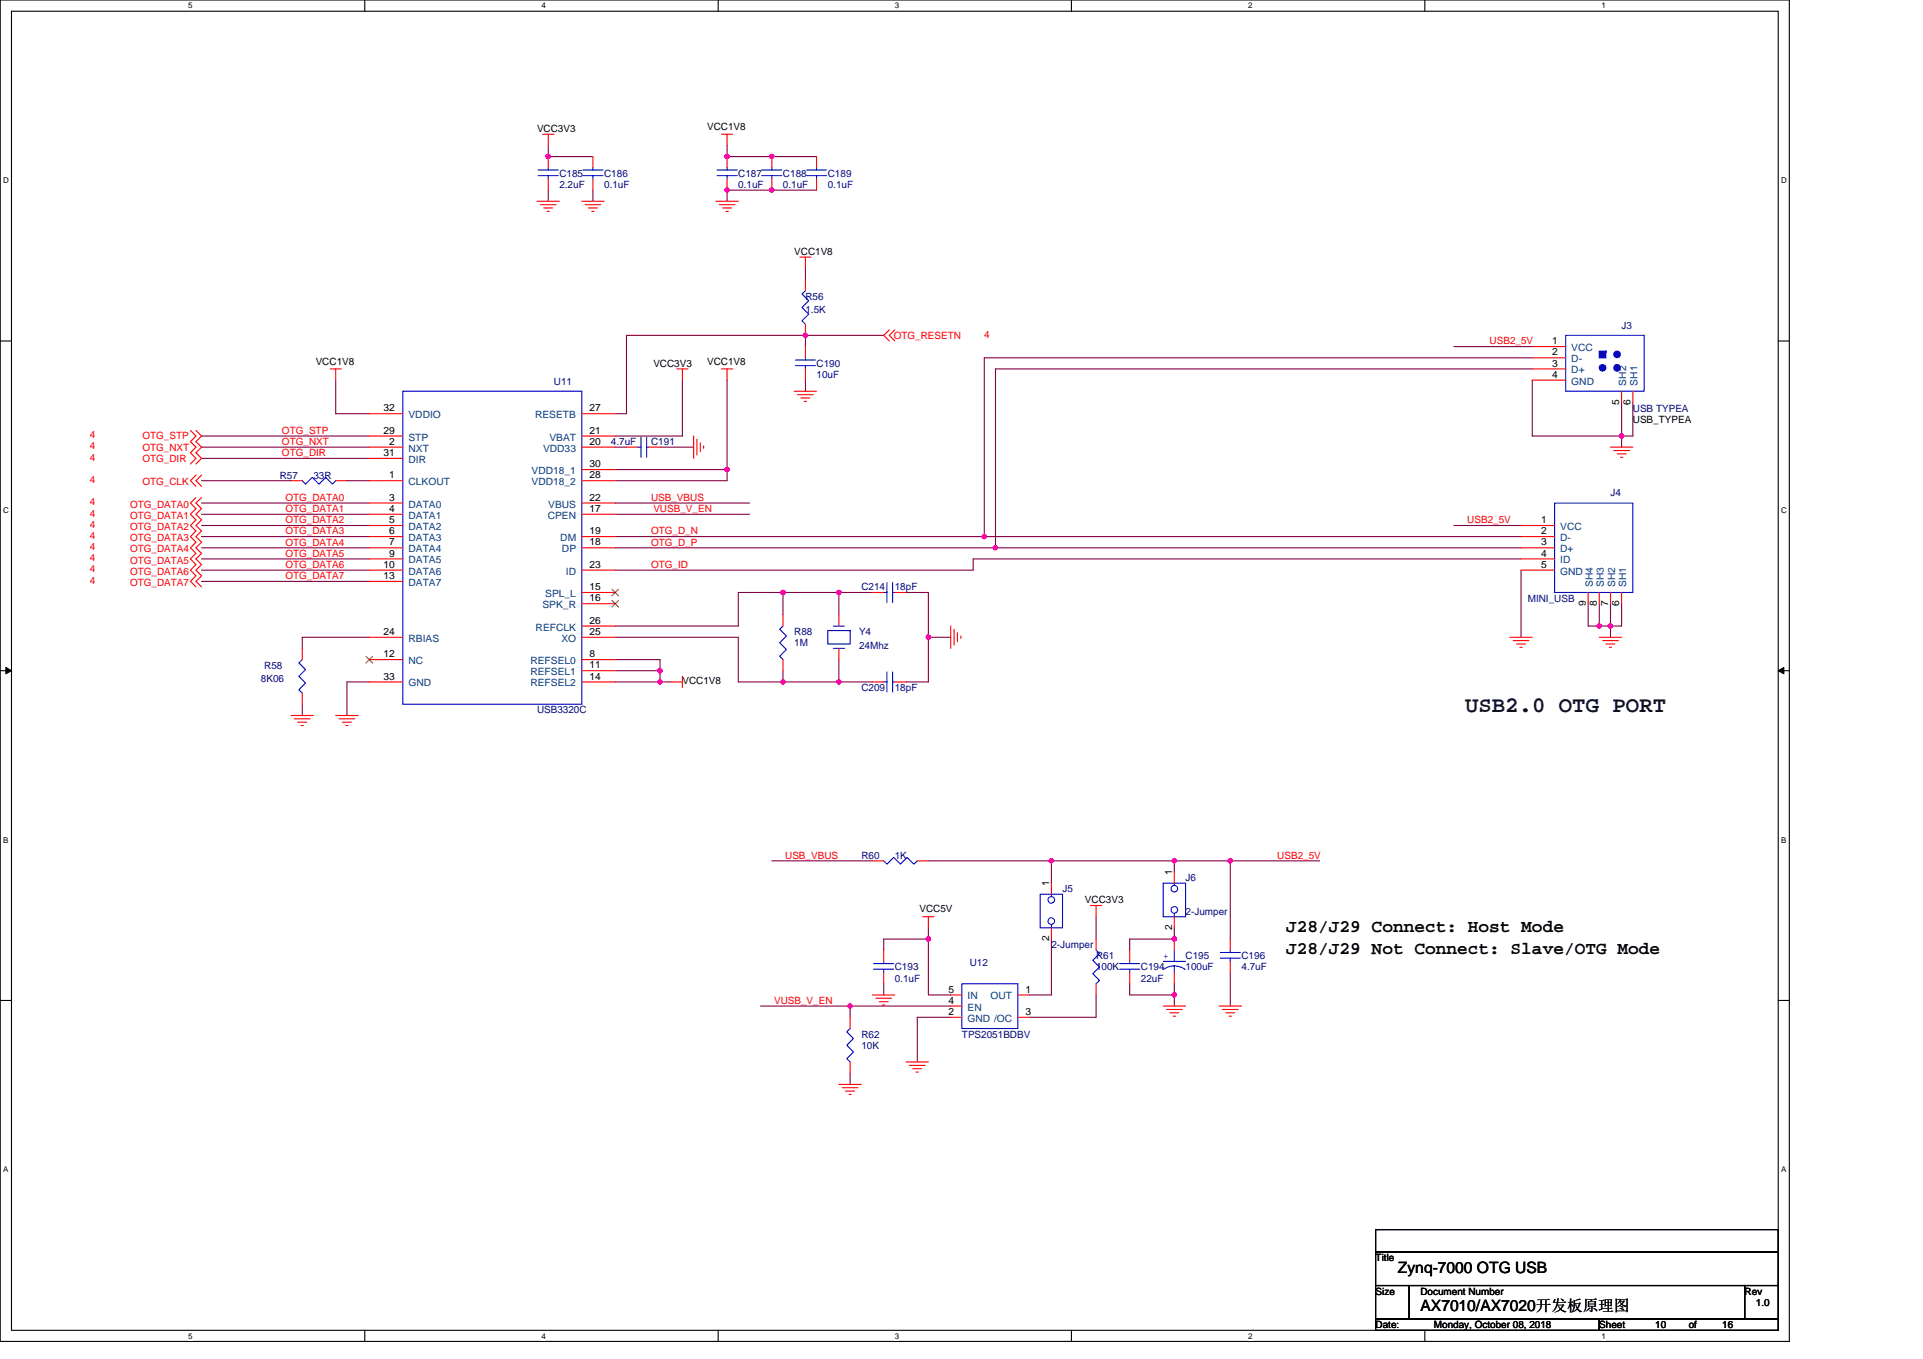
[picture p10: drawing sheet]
<svg xmlns="http://www.w3.org/2000/svg" width="297mm" height="210mm" viewBox="0 0 297 210" stroke-linecap="round" stroke-linejoin="round" font-family="sans-serif">
<path d="M0 0h276.4v207.3h-276.4zM1.8 1.7h272.9v203.8h-272.9z" fill="none" stroke="#000" stroke-width=".17"/>
<g fill="#fff">
<path d="M29.1 .2h.6v1.4h-.6z"/>
<path d="M29.1 205.7h.6v1.4h-.6z"/>
</g>
<path d="M56.3 0v1.7M56.3 205.5v1.8" fill="none" stroke="#000" stroke-width=".17"/>
<g fill="#fff">
<path d="M83.6 .2h.7v1.4h-.7z"/>
<path d="M83.6 205.7h.7v1.4h-.7z"/>
</g>
<path d="M110.9 0v1.7M110.9 205.5v1.8" fill="none" stroke="#000" stroke-width=".17"/>
<g fill="#fff">
<path d="M138.2 .2h.7v1.4h-.7z"/>
<path d="M138.2 205.7h.7v1.4h-.7z"/>
</g>
<path d="M165.5 0v1.7M165.5 205.5v1.8" fill="none" stroke="#000" stroke-width=".17"/>
<g fill="#fff">
<path d="M192.8 .2h.6v1.4h-.6z"/>
<path d="M192.8 205.7h.6v1.4h-.6z"/>
</g>
<path d="M220.1 0v1.7M220.1 205.5v1.8" fill="none" stroke="#000" stroke-width=".17"/>
<g fill="#fff">
<path d="M247.4 .2h.6v1.4h-.6z"/>
<path d="M247.4 205.7h.6v1.4h-.6z"/>
<path d="M.5 27.2h.8v1.4h-.8z"/>
<path d="M275.1 27.2h.9v1.4h-.9z"/>
<path d="M.5 78.1h.8v1.4h-.8z"/>
<path d="M275.1 78.1h.9v1.4h-.9z"/>
</g>
<path d="M0 52.7h1.8M274.7 52.7h1.7" fill="none" stroke="#000" stroke-width=".17"/>
<g fill="#fff">
<path d="M.5 129.1h.8v1.4h-.8z"/>
<path d="M275.1 129.1h.8v1.4h-.8z"/>
</g>
<path d="M0 103.6h1.8M274.7 103.6h1.7" fill="none" stroke="#000" stroke-width=".17"/>
<path d="M.9 103.1l.9 .5-.9 .5zM274.7 103.6l.8-.5v1z" fill="#000" stroke="#000" stroke-width=".15"/>
<g fill="#fff">
<path d="M.5 180h.8v1.4h-.8z"/>
<path d="M275.1 180h.8v1.4h-.8z"/>
</g>
<path d="M0 154.6h1.8M274.7 154.6h1.7M212.5 190h62.2v3.5h-62.2zM212.5 193.5h62.2v5.1h-62.2zM212.5 198.6h5.2v5.2h-5.2zM217.7 198.6h51.8v5.2h-51.8zM269.5 198.6h5.2v5.2h-5.2zM212.5 203.8h34.5v1.7h-34.5zM247 203.8h27.7v1.7h-27.7z" fill="none" stroke="#000" stroke-width=".17"/>
<g fill="none" stroke="#800040" stroke-width=".17">
<path d="M84.7 22.5v1.7h6.9M84.7 29.4v1.7M91.6 29.4v1.7M112.3 22.5v1.7h13.8M126.1 29.4h-13.8v1.7M51.9 58.7v5.2h5.1M105.4 58.7v8.7h-10.4M112.3 58.7v13.9M124.4 41.5v1.7M124.4 51.8h-27.6v12.1h-1.8M124.4 58.7v1.8M124.4 51.8v1.8"/>
<path d="M124.4 51.8h12.1M224.6 53.6h12.1M236.7 55.3h-84.7v27.6M236.7 57h-82.9v27.6M236.7 58.7v8.7h13.8M31.1 69.1h25.9M31.1 70.8h25.9M31.1 67.4h25.9M31.1 79.5h25.9M31.1 74.3h13.9M31.1 77.7h25.9M53.6 74.3h3.4"/>
<path d="M95 69.1h1.8M95 72.6h17.3M95 79.5h20.8M95 77.7h20.8M102 69.1h5.1M112.3 72.6v1.7h-17.3M250.5 67.4v1.7M250.5 62.2v5.2M252.2 62.2v5.2h-1.7M31.1 81.2h25.9M31.1 82.9h25.9M31.1 84.6h25.9"/>
<path d="M31.1 86.4h25.9M31.1 88.1h25.9M31.1 89.8h25.9M57 98.5h-10.3v1.7M95 82.9h57M95 98.5h19v6.9h6.9M95 84.6h58.8M120.9 91.5h8.7M120.9 95v-3.5h-6.9v5.2h-19M129.6 91.5h5.2M129.6 91.5v3.5M140 91.5h3.4v7"/>
<path d="M143.4 98.5v6.9h-3.4M143.4 98.5h3.5M152 82.9h82.9M153.8 84.6h81.1M224.6 81.2h10.3M234.9 86.4h-84.6v1.7h-55.3M234.9 88.1v10.4M245.3 93.3v3.4h1.7M247 93.3v3.4M247 96.7h1.8M248.8 93.3v3.4M248.8 96.7v1.8"/>
<path d="M250.5 93.3v3.4h-1.7M46.7 108.8v1.8M57 105.4h-3.4v5.2M95 103.6h7M95 105.4h7M95 101.9h7v1.7M102 103.6v1.8M102 105.4h1.7M120.9 103.6v1.8M120.9 105.4h8.7M129.6 105.4h5.2M129.6 101.9v3.5"/>
<path d="M119.2 133h15.6M143.4 133h19M162.4 133h19v1.7M162.4 133v3.5M181.4 133h8.6v12.1M190 133h13.9M117.5 155.4h13.8v1.8M131.3 155.4h15.6M136.5 152v1.7M143.4 145.1v8.6h3.5M143.4 145.1h-6.9v1.7M143.4 143.4v1.7"/>
<path d="M146.9 157.2h-5.2v6.9M162.4 145.1v8.6h-3.4M169.3 153.7v3.5h-10.3M169.3 141.6v3.5M174.5 152v1.7h6.9M181.4 152v1.7M181.4 143.4v1.7h-6.9v1.7M181.4 153.7v1.7M190 150.3v5.1M131.3 165.8v1.8"/>
</g>
<g fill="#f0f" stroke="#f0f" stroke-width=".17">
<circle cx="84.7" cy="24.2" r=".34"/>
<circle cx="119.2" cy="29.4" r=".34"/>
<circle cx="112.3" cy="29.4" r=".34"/>
<circle cx="119.2" cy="24.2" r=".34"/>
<circle cx="112.3" cy="24.2" r=".34"/>
<circle cx="112.3" cy="72.5" r=".34"/>
<circle cx="124.4" cy="51.8" r=".34"/>
<circle cx="247" cy="96.7" r=".33"/>
<circle cx="153.8" cy="84.6" r=".34"/>
<circle cx="250.5" cy="67.3" r=".34"/>
<circle cx="248.8" cy="96.7" r=".33"/>
<circle cx="101.9" cy="105.4" r=".33"/>
<circle cx="101.9" cy="103.6" r=".34"/>
<circle cx="143.4" cy="145.1" r=".34"/>
<circle cx="190" cy="133" r=".34"/>
<circle cx="181.4" cy="133" r=".34"/>
<circle cx="131.3" cy="155.4" r=".34"/>
<circle cx="162.4" cy="133" r=".34"/>
<circle cx="181.4" cy="145.1" r=".34"/>
<circle cx="181.4" cy="153.7" r=".34"/>
<circle cx="152" cy="82.9" r=".34"/>
<circle cx="143.4" cy="98.4" r=".34"/>
<circle cx="129.6" cy="105.4" r=".33"/>
<circle cx="120.9" cy="105.4" r=".33"/>
<circle cx="129.6" cy="91.5" r=".34"/>
<circle cx="120.9" cy="91.5" r=".34"/>
</g>
<g fill="none" stroke="#f00" stroke-width=".17">
<path d="M82.9 31.1h3.5M83.5 31.6h2.4M83.8 20.7h1.8M84 32.1h1.4M84.5 32.7h.4M84.7 20.7v1.8M84.7 24.2v1.7M84.7 27.6v1.8M89.9 31.1h3.4M90.4 31.6h2.4M90.9 32.1h1.4M91.4 32.7h.4"/>
<path d="M91.6 24.2v1.7M91.6 27.6v1.8M110.6 31.1h3.4M111.1 31.6h2.4M111.5 20.7h1.7M111.6 32.1h1.4M112.1 32.7h.4M112.3 20.7v1.8M112.3 24.2v1.7M112.3 27.6v1.8M119.2 24.2v1.7M119.2 27.6v1.8"/>
<path d="M123.5 39.7h1.8M124.4 39.7v1.8M126.1 24.2v1.7M126.1 27.6v1.8M51 57h1.7M51.9 57v1.7M104.5 57h1.8M105.4 57v1.7M111.5 57h1.7M112.3 57v1.7M124.4 53.6v1.7M124.4 57v1.7"/>
<path d="M124.4 50.1v1.7M124.4 43.2v1.7M137.4 51l-.9 .8 .9 .9M138.2 51l-.8 .8 .8 .9M236.7 53.6h5.1M236.7 55.3h5.1M236.7 57h5.1M236.7 58.7h5.1M29.4 66.5l.9 .9-.9 .8 .9 .9-.9 .9 .9 .8-.9 .9M30.3 76.9l-.9 .8 .9 .9-.9 .9 .9 .8-.9 .9 .9 .8-.9 .9 .9 .9-.9 .8 .9 .9-.9 .9 .9 .8-.9 .9 .9 .9-.9 .8 .9 .9M30.3 73.4l-.9 .9 .9 .8M30.3 66.5l.8 .9-.8 .8 .8 .9-.8 .9 .8 .8-.8 .9"/>
<path d="M31.1 76.9l-.8 .8 .8 .9-.8 .9 .8 .8-.8 .9 .8 .8-.8 .9 .8 .9-.8 .8 .8 .9-.8 .9 .8 .8-.8 .9 .8 .9-.8 .8 .8 .9M31.1 73.4l-.8 .9 .8 .8M45 74.3h1.7M51.9 74.3h1.7M57 74.3h5.2M57 77.7h5.2M57 79.5h5.2M57 70.8h5.2M57 69.1h5.2M57 67.4h5.2M57 63.9h5.2M89.9 63.9h5.1"/>
<path d="M89.9 67.4h5.1M89.9 69.1h5.1M89.9 74.3h5.1M89.9 72.6h5.1M89.9 79.5h5.1M89.9 77.7h5.1M96.8 69.1h1.7M100.2 69.1h1.8M107.1 67.4v3.4M107.7 67.9v2.4M108.2 68.4v1.4M108.7 68.9v.4"/>
<path d="M122.7 60.5h3.4M123.2 61h2.4M123.7 61.5h1.4M124.2 62h.4M248.8 69.1h3.4M249.3 69.6h2.4M249.8 70.1h1.4M250.3 70.7h.4M250.5 60.5v1.7M252.2 60.5v1.7M57 81.2h5.2M57 82.9h5.2"/>
<path d="M57 84.6h5.2M57 86.4h5.2M57 88.1h5.2M57 89.8h5.2M57 98.5h5.2M89.9 88.1h5.1M89.9 84.6h5.1M89.9 82.9h5.1M89.9 96.7h5.1M89.9 91.5h5.1M89.9 93.3h5.1M89.9 98.5h5.1"/>
<path d="M120.9 95v1.7M129.6 95v1.7M134.8 91.5h1.7M138.2 91.5h1.8M146.9 96.7v3.5M147.4 97.2v2.5M147.9 97.8v1.3M148.4 98.3v.3M233.2 98.5h3.5M233.7 99h2.5M234.2 99.5h1.4M234.9 81.2h5.2"/>
<path d="M234.9 82.9h5.2M234.9 84.6h5.2M234.9 86.4h5.2M234.9 88.1h5.2M245.3 91.5v1.8M247 91.5v1.8M247 98.5h3.5M247.6 99h2.4M248.1 99.5h1.3M248.8 91.5v1.8M250.5 91.5v1.8M45 110.6h3.4"/>
<path d="M45.5 111.1h2.4M46 111.6h1.4M46.5 112.1h.4M46.7 107.1v1.7M46.7 100.2v1.7M51.9 110.6h3.4M52.4 111.1h2.4M52.9 111.6h1.4M53.4 112.1h.4M57 105.4h5.2M57 101.9h5.2M89.9 103.6h5.1"/>
<path d="M89.9 105.4h5.1M89.9 101.9h5.1M103.7 105.4h1.7M105.4 104.5v1.7M120.9 101.9v1.7M129.6 100.2v1.7M134.8 105.4h1.7M138.2 105.4h1.8M234.8 100h.3M248.6 100h.3M134.8 133h1.7M141.7 133h1.7"/>
<path d="M162.4 136.5v1.7M168.4 139.9h1.8M169.3 139.9v1.7M181.4 134.7v1.8M131.3 157.2v1.7M134.8 153.7h3.4M135.3 154.2h2.4M135.8 154.8h1.4M136.3 155.3h.4M136.5 146.8v1.7M136.5 150.3v1.7M142.5 141.6h1.8"/>
<path d="M143.4 141.6v1.8M146.9 153.7h1.7M146.9 155.4h1.7M146.9 157.2h1.7M157.2 157.2h1.8M157.2 153.7h1.8M162.4 143.4v1.7M169.3 145.1v1.7M169.3 152v1.7M174.5 146.8v1.7M174.5 150.3v1.7M179.7 155.4h3.4"/>
<path d="M180.2 156h2.4M180.7 156.5h1.4M181.2 157h.4M181.4 145.1v1.7M181.4 150.3v1.7M181.4 141.6v1.8M188.3 155.4h3.5M188.8 156h2.5M189.4 156.5h1.3M189.9 157h.3M190 145.1v1.7M190 148.5v1.8"/>
<path d="M129.6 167.6h3.5M130.1 168.1h2.4M130.6 168.6h1.4M131.1 169.1h.4M131.3 164.1v1.7M140 164.1h3.4M140.5 164.6h2.4M141 165.1h1.4M141.5 165.7h.4"/>
</g>
<g fill="none" stroke="#00f" stroke-width=".17">
<path d="M83.1 27.1h3.1M83.1 26.3h3.1M84.7 25.9v.4M84.7 27.1v.5M90 27.1h3.2M90 26.3h3.2M91.6 25.9v.4M91.6 27.1v.5M110.8 27.1h3.1M110.8 26.3h3.1M112.3 25.9v.4M112.3 27.1v.5"/>
<path d="M117.7 27.1h3.1M117.7 26.3h3.1M119.2 25.9v.4M119.2 27.1v.5M124.6 27.1h3.1M124.6 26.3h3.1M126.1 25.9v.4M126.1 27.1v.5M122.8 56.5h3.2M122.8 55.6h3.2M124.4 55.3v.3M124.4 56.5v.5"/>
<path d="M124.4 44.9l-.5 .5 1 1.1-1 1 1 1-1 1.1 .5 .5M241.8 51.8h12.2v8.7h-12.2zM46.7 74.3l.5 .5 1-1 1.1 1 1-1 1 1 .6-.5M62.2 60.5h27.7v48.3h-27.7zM98.5 69.1h.5M99 67.5v3.2M99.9 67.5v3.2M99.9 69.1h.3M240.1 77.7h12.1v13.8h-12.1zM120.9 96.7l-.5 .5 1.1 1.1-1.1 1 1.1 1.1-1.1 1 .5 .5M127.9 97.4h3.4v2.1h-3.4zM128.7 96.7h1.7"/>
<path d="M136.5 91.5h.5M137 90v3.1M137.9 90v3.1M137.9 91.5h.3M46.7 101.9l-.5 .5 1 1.1-1 1 1 1-1 1.1 .5 .5M128.7 100.2h1.7M136.5 105.4h.5M137 103.8v3.1M137.9 103.8v3.1M137.9 105.4h.3M136.5 133l.5 .5 1-1 1.1 1 1-1 1.1 1 .5-.5M160.7 138.2h3.4v5.2h-3.4z"/>
<path d="M162.4 138.2v.3M162.7 139.4a.51 .51 0 0 0-.1-.8 .51 .51 0 0 0-.8 .4 .51 .51 0 0 0 .7 .5h.1M179.7 136.5h3.4v5.1h-3.4zM181.4 136.5v.3M181.7 137.7a.51 .51 0 0 0-.1-.8 .51 .51 0 0 0-.8 .4 .51 .51 0 0 0 .7 .5h.1M131.3 158.9l-.5 .5 1 1.1-1 1 1 1-1 1.1 .5 .5M134.9 149.8h3.1M134.9 148.9h3.1M136.5 148.5v.4M136.5 149.8v.5M148.6 152h8.6v6.9h-8.6zM162.4 142.9v.5"/>
<path d="M162.7 142.7a.51 .51 0 0 0-.1-.8 .51 .51 0 0 0-.8 .4 .51 .51 0 0 0 .7 .5h.1M169.3 146.8l.5 .5-1 1.1 1 1-1 1.1 1 1-.5 .5M172.9 149.8h3.1M172.9 148.9h3.1M174.5 148.5v.4M174.5 149.8v.5M179.7 148.5h3.4M181.4 149.2l.7 .1 1 .5M181.4 149.2l-1.1 .2-.6 .4M181.4 149.2v1.1M181.4 146.8v1.7M181.4 141.1v.5"/>
<path d="M181.7 141a.51 .51 0 0 0-.1-.9 .51 .51 0 0 0-.8 .4 .51 .51 0 0 0 .7 .6l.1-.1M188.5 148h3.1M188.5 147.2h3.1M190 146.8v.4M190 148v.5"/>
</g>
<g fill="#00f" stroke="#00f" stroke-width=".17">
<path d="M247 54.3v1h1.1v-1z" fill-rule="evenodd"/>
<circle cx="249.8" cy="54.8" r=".51"/>
<circle cx="249.8" cy="56.8" r=".51"/>
<circle cx="247.5" cy="56.8" r=".51"/>
</g>
<path d="M94.5 91l1.1 1.1M94.5 92.8l1.1 1M95.5 91l-1 1.1M95.5 92.8l-1 1M56.5 101.4l1.1 1M57.5 101.4l-1 1" fill="none" stroke="#804000" stroke-width=".15"/>
<text font-size="3.5" fill="#000040" x="226.3" y="110">USB2.0 OTG PORT</text>
<g font-size="2.8">
<text x="198.7" y="143.9">J28/J29 Connect: Host Mode</text>
<text x="198.7" y="147.4">J28/J29 Not Connect: Slave/OTG Mode</text>
</g>
<g font-size="2.4">
<text x="215.9" y="196.7">Zynq-7000 OTG USB</text>
<text x="219.4" y="202.5">AX7010/AX7020开发板原理图</text>
</g>
<g font-size="1.5">
<text x="82.9" y="20.4">VCC3V3</text>
<text x="109.2" y="20.1">VCC1V8</text>
<text x="122.7" y="39.4">VCC1V8</text>
<text x="239.8" y="53.2">1</text>
<text x="48.8" y="56.3">VCC1V8</text>
<text x="100.9" y="56.7">VCC3V3</text>
<text x="109.2" y="56.3">VCC1V8</text>
<text x="239.8" y="54.9">2</text>
<text x="239.8" y="56.6">3</text>
<text x="239.8" y="58.4">4</text>
<text x="59.2" y="63.6">32</text>
<text x="91.1" y="63.6">27</text>
<text x="250.1" y="62.5" transform="rotate(-90 250.1 62.5)">5</text>
<text x="251.9" y="62.5" transform="rotate(-90 251.9 62.5)">6</text>
<text x="252.2" y="65.3">USB_TYPEA</text>
<text x="59.2" y="70.5">31</text>
<text x="59.2" y="67">29</text>
<text x="60.1" y="68.7">2</text>
<text x="91.1" y="68.7">20</text>
<text x="91.1" y="67">21</text>
<text x="60.1" y="73.9">1</text>
<text x="60.1" y="77.4">3</text>
<text x="91.1" y="73.9">28</text>
<text x="91.1" y="72.2">30</text>
<text x="91.1" y="77.4">22</text>
<text x="60.1" y="79.1">4</text>
<text x="60.1" y="80.8">5</text>
<text x="60.1" y="82.6">6</text>
<text x="91.1" y="79.1">17</text>
<text x="91.1" y="82.6">19</text>
<text x="238" y="80.8">1</text>
<text x="238" y="82.6">2</text>
<text x="59.2" y="87.7">10</text>
<text x="59.2" y="89.5">13</text>
<text x="60.1" y="84.3">7</text>
<text x="60.1" y="86">9</text>
<text x="91.1" y="87.7">23</text>
<text x="91.1" y="84.3">18</text>
<text x="238" y="84.3">3</text>
<text x="238" y="86">4</text>
<text x="238" y="87.7">5</text>
<text x="91.1" y="92.9">16</text>
<text x="91.1" y="91.2">15</text>
<text x="245" y="93.6" transform="rotate(-90 245 93.6)">9</text>
<text x="246.7" y="93.6" transform="rotate(-90 246.7 93.6)">8</text>
<text x="248.4" y="93.6" transform="rotate(-90 248.4 93.6)">7</text>
<text x="250.1" y="93.6" transform="rotate(-90 250.1 93.6)">6</text>
<text x="59.2" y="101.6">12</text>
<text x="59.2" y="98.1">24</text>
<text x="91.1" y="101.6">8</text>
<text x="91.1" y="96.4">26</text>
<text x="91.1" y="98.1">25</text>
<text x="59.2" y="105">33</text>
<text x="91.1" y="103.3">11</text>
<text x="91.1" y="105">14</text>
<text x="105.4" y="105.7">VCC1V8</text>
<text x="162" y="137" transform="rotate(-90 162 137)">1</text>
<text x="181" y="135.3" transform="rotate(-90 181 135.3)">1</text>
<text x="142" y="141">VCC5V</text>
<text x="167.6" y="139.6">VCC3V3</text>
<text x="181" y="143.7" transform="rotate(-90 181 143.7)">2</text>
<text x="162" y="145.5" transform="rotate(-90 162 145.5)">2</text>
<text x="146.5" y="153.4">5</text>
<text x="146.5" y="155.1">4</text>
<text x="158.4" y="153.4">1</text>
<text x="146.5" y="156.8">2</text>
<text x="158.4" y="156.8">3</text>
<text x="212.5" y="194.9">Title</text>
<text x="212.5" y="200">Size</text>
<text x="219.4" y="200">Document Number</text>
<text x="269.5" y="200">Rev</text>
<text x="271.2" y="201.8">1.0</text>
<text x="212.5" y="205.2">Date:</text>
<text x="221.5" y="205.2">Monday, October 08, 2018</text>
<text x="247" y="205.2">Sheet</text>
<text x="255.7" y="205.2">10</text>
<text x="260.9" y="205.2">of</text>
<text x="266" y="205.2">16</text>
</g>
<g font-size="1.5" fill="#000080">
<text x="86.4" y="27.3">C185</text>
<text x="86.4" y="29">2.2uF</text>
<text x="93.3" y="27.3">C186</text>
<text x="93.3" y="29">0.1uF</text>
<text x="114" y="27.3">C187</text>
<text x="114" y="29">0.1uF</text>
<text x="120.9" y="27.3">C188</text>
<text x="120.9" y="29">0.1uF</text>
<text x="127.9" y="27.3">C189</text>
<text x="127.9" y="29">0.1uF</text>
<text x="124.4" y="46.3">R56</text>
<text x="124.4" y="48.4">1.5K</text>
<text x="250.5" y="50.8">J3</text>
<text x="85.6" y="59.4">U11</text>
<text x="126.1" y="56.7">C190</text>
<text x="126.1" y="58.4">10uF</text>
<text x="252.2" y="63.6">USB TYPEA</text>
<text x="94.4" y="68.8">4.7uF</text>
<text x="100.6" y="68.8">C191</text>
<text x="43.2" y="74">R57</text>
<text x="48.4" y="74">33R</text>
<text x="248.8" y="76.7">J4</text>
<text x="133.1" y="91.2">C214</text>
<text x="138.2" y="91.2">18pF</text>
<text x="236" y="92.9">MINI_USB</text>
<text x="122.7" y="98.1">R88</text>
<text x="122.7" y="99.9">1M</text>
<text x="132.7" y="98.1">Y4</text>
<text x="132.7" y="100.2">24Mhz</text>
<text x="40.3" y="105.4">8K06</text>
<text x="40.8" y="103.3">R58</text>
<text x="133.1" y="106.8">C209</text>
<text x="138.2" y="106.8">18pF</text>
<text x="82.9" y="110.2">USB3320C</text>
<text x="133.1" y="132.7">R60</text>
<text x="138.2" y="132.7">1K</text>
<text x="164.1" y="137.9">J5</text>
<text x="183.1" y="136.1">J6</text>
<text x="183.1" y="141.3">2-Jumper</text>
<text x="138.2" y="149.9">C193</text>
<text x="149.8" y="149.2">U12</text>
<text x="162.4" y="146.5">2-Jumper</text>
<text x="169.3" y="148.2">R61</text>
<text x="169.3" y="149.9">100K</text>
<text x="176.2" y="149.9">C194</text>
<text x="183.1" y="148.2">C195</text>
<text x="183.1" y="149.9">100uF</text>
<text x="191.8" y="148.2">C196</text>
<text x="191.8" y="149.9">4.7uF</text>
<text x="138.2" y="151.7">0.1uF</text>
<text x="176.2" y="151.7">22uF</text>
<text x="133.1" y="160.3">R62</text>
<text x="148.6" y="160.3">TPS2051BDBV</text>
<text x="133.1" y="162">10K</text>
</g>
<g font-size="1.5" fill="#f00">
<text x="138" y="52.4">OTG_RESETN</text>
<text x="152" y="52.2">4</text>
<text x="230.1" y="53.2">USB2_5V</text>
<text x="13.9" y="71.2">4</text>
<text x="13.9" y="67.7">4</text>
<text x="13.9" y="69.4">4</text>
<text x="22" y="71.4">OTG_DIR</text>
<text x="22" y="67.9">OTG_STP</text>
<text x="22" y="69.6">OTG_NXT</text>
<text x="43.6" y="68.7">OTG_NXT</text>
<text x="43.6" y="70.5">OTG_DIR</text>
<text x="43.6" y="67">OTG_STP</text>
<text x="13.9" y="74.6">4</text>
<text x="22" y="75">OTG_CLK</text>
<text x="44.1" y="77.4">OTG_DATA0</text>
<text x="100.6" y="77.4">USB_VBUS</text>
<text x="13.9" y="78.1">4</text>
<text x="13.9" y="79.8">4</text>
<text x="13.9" y="81.6">4</text>
<text x="13.9" y="83.3">4</text>
<text x="20.1" y="78.4">OTG_DATA0</text>
<text x="20.1" y="80.2">OTG_DATA1</text>
<text x="20.1" y="81.9">OTG_DATA2</text>
<text x="20.1" y="83.6">OTG_DATA3</text>
<text x="44.1" y="79.1">OTG_DATA1</text>
<text x="44.1" y="80.9">OTG_DATA2</text>
<text x="44.1" y="82.6">OTG_DATA3</text>
<text x="100.6" y="82.6">OTG_D_N</text>
<text x="100.9" y="79.1">VUSB_V_EN</text>
<text x="226.6" y="80.9">USB2_5V</text>
<text x="13.9" y="85">4</text>
<text x="13.9" y="86.7">4</text>
<text x="13.9" y="88.5">4</text>
<text x="20.1" y="85.3">OTG_DATA4</text>
<text x="20.1" y="87.1">OTG_DATA5</text>
<text x="20.1" y="88.8">OTG_DATA6</text>
<text x="44.1" y="84.3">OTG_DATA4</text>
<text x="44.1" y="86">OTG_DATA5</text>
<text x="44.1" y="87.8">OTG_DATA6</text>
<text x="44.1" y="89.5">OTG_DATA7</text>
<text x="100.6" y="87.8">OTG_ID</text>
<text x="100.6" y="84.3">OTG_D_P</text>
<text x="13.9" y="90.2">4</text>
<text x="20.1" y="90.5">OTG_DATA7</text>
<text x="121.3" y="132.7">USB_VBUS</text>
<text x="197.3" y="132.7">USB2_5V</text>
<text x="119.6" y="155.1">VUSB_V_EN</text>
</g>
<g font-size="1.5" fill="#004080">
<text x="242.7" y="54.3">VCC</text>
<text x="242.7" y="56">D-</text>
<text x="242.7" y="57.7">D+</text>
<text x="242.7" y="59.4">GND</text>
<text x="251.2" y="59.6" transform="rotate(-90 251.2 59.6)">SH2</text>
<text x="252.9" y="59.6" transform="rotate(-90 252.9 59.6)">SH1</text>
<text x="63.1" y="64.6">VDDIO</text>
<text x="82.7" y="64.6">RESETB</text>
<text x="63.1" y="71.5">DIR</text>
<text x="63.1" y="69.8">NXT</text>
<text x="63.1" y="68.1">STP</text>
<text x="83.9" y="69.8">VDD33</text>
<text x="84.9" y="68.1">VBAT</text>
<text x="63.1" y="75">CLKOUT</text>
<text x="82.1" y="75">VDD18_2</text>
<text x="82.1" y="73.3">VDD18_1</text>
<text x="63.1" y="78.4">DATA0</text>
<text x="63.1" y="80.2">DATA1</text>
<text x="63.1" y="81.9">DATA2</text>
<text x="63.1" y="83.6">DATA3</text>
<text x="84.6" y="80.2">CPEN</text>
<text x="84.7" y="78.4">VBUS</text>
<text x="86.5" y="83.6">DM</text>
<text x="241" y="81.9">VCC</text>
<text x="241" y="83.6">D-</text>
<text x="63.1" y="85.3">DATA4</text>
<text x="63.1" y="87.1">DATA5</text>
<text x="63.1" y="88.8">DATA6</text>
<text x="86.8" y="85.3">DP</text>
<text x="87.4" y="88.8">ID</text>
<text x="241" y="85.3">D+</text>
<text x="241" y="87.1">ID</text>
<text x="241" y="88.8">GND</text>
<text x="63.1" y="90.5">DATA7</text>
<text x="83.8" y="94">SPK_R</text>
<text x="84.2" y="92.2">SPL_L</text>
<text x="246" y="90.7" transform="rotate(-90 246 90.7)">SH4</text>
<text x="247.8" y="90.7" transform="rotate(-90 247.8 90.7)">SH3</text>
<text x="249.5" y="90.7" transform="rotate(-90 249.5 90.7)">SH2</text>
<text x="251.2" y="90.7" transform="rotate(-90 251.2 90.7)">SH1</text>
<text x="63.1" y="99.2">RBIAS</text>
<text x="82.7" y="97.4">REFCLK</text>
<text x="86.7" y="99.2">XO</text>
<text x="63.1" y="106.1">GND</text>
<text x="63.1" y="102.6">NC</text>
<text x="81.9" y="104.3">REFSEL1</text>
<text x="81.9" y="106.1">REFSEL2</text>
<text x="81.9" y="102.6">REFSEL0</text>
<text x="149.5" y="154.4">IN</text>
<text x="153" y="154.4">OUT</text>
<text x="149.5" y="156.1">EN</text>
<text x="149.5" y="157.9">GND /OC</text>
</g>
<text font-size="1.5" fill="#00f" x="179.7" y="148.2">+</text>
<g font-size="1.2">
<text x="29.1" y="1.3">5</text>
<text x="83.6" y="1.3">4</text>
<text x="138.2" y="1.3">3</text>
<text x="192.8" y="1.3">2</text>
<text x="247.4" y="1.3">1</text>
<text x=".5" y="28.3">D</text>
<text x="275.1" y="28.3">D</text>
<text x=".5" y="79.2">C</text>
<text x="275.1" y="79.2">C</text>
<text x=".5" y="130.2">B</text>
<text x="275.1" y="130.2">B</text>
<text x=".5" y="181.1">A</text>
<text x="275.1" y="181.1">A</text>
<text x="29.1" y="206.8">5</text>
<text x="83.6" y="206.8">4</text>
<text x="138.2" y="206.8">3</text>
<text x="192.8" y="206.8">2</text>
<text x="247.4" y="206.8">1</text>
</g>
</svg>
